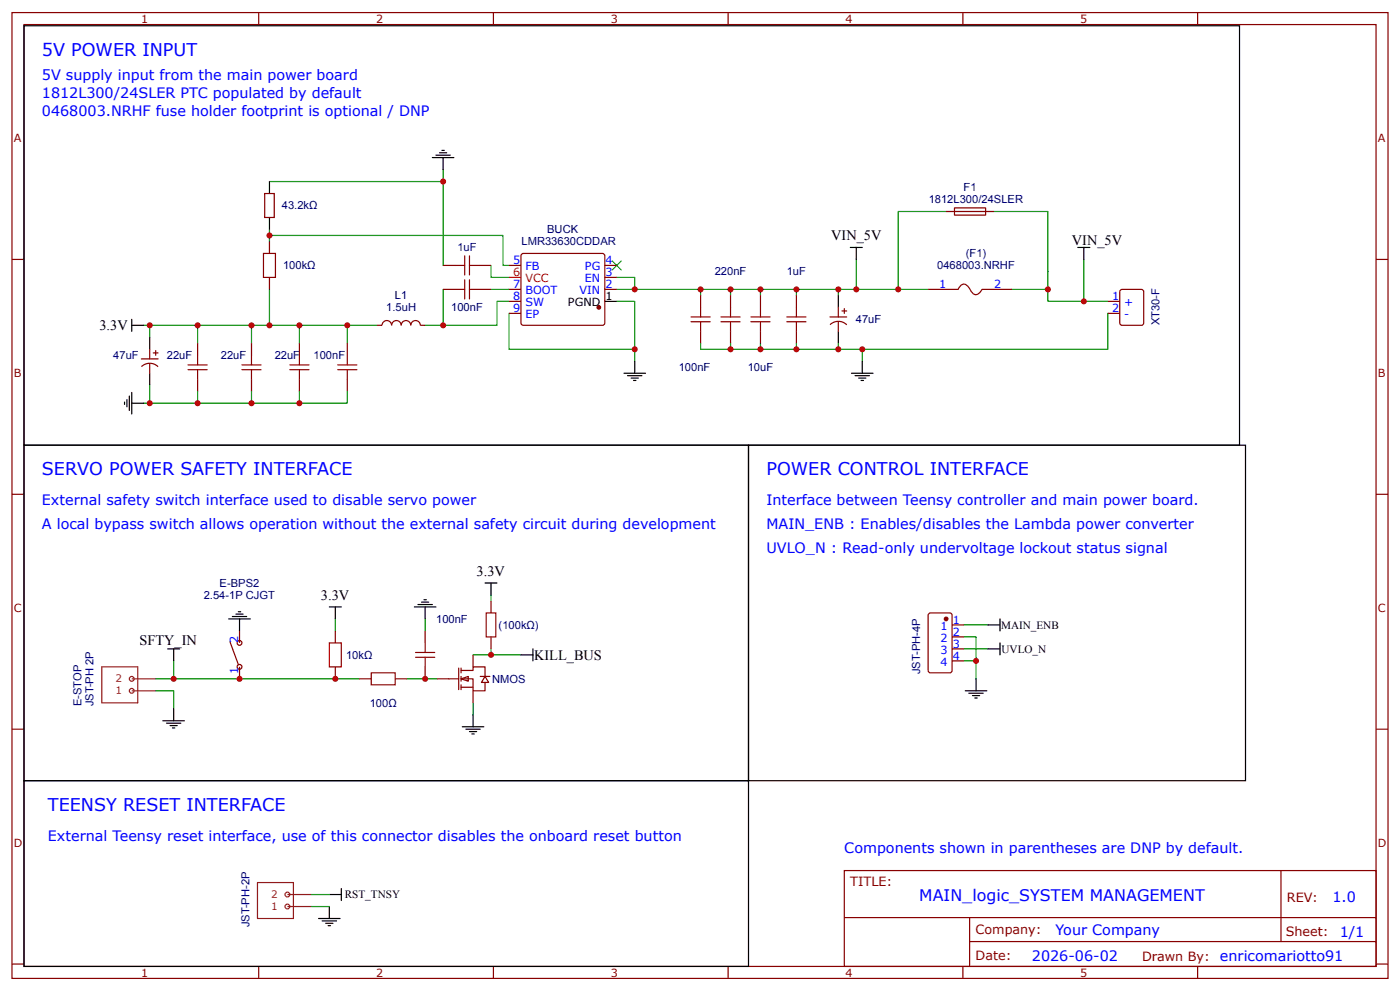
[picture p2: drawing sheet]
<svg xmlns="http://www.w3.org/2000/svg" width="309mm" height="219mm" viewBox="0 0 309 219" stroke-linecap="round" stroke-linejoin="round" font-family="sans-serif">
<g fill="none" stroke="#800" stroke-width=".26">
<path d="M2.6 2.8h304.1v213.2h-304.1zM5.3 5.4h298.7v208h-298.7zM57.1 2.8v2.6M109 2.8v2.6M160.9 2.8v2.6M212.7 2.8v2.6M264.6 2.8v2.6M2.6 57.3h2.7M58.5 42.7h2.1v5.3h-2.1zM59.5 53.3v2.7M97.9 58.6h2.6M105.8 58.6h2.7"/>
<path d="M112.4 58.6h2.7M115.4 56h18l.2 .5-.1 15.1-.4 .2h-17.7l-.3-.5v-14.8zM133.6 58.6h2.7M209 46.7h10.6M210.9 45.9h6.8l.1 1.6h-6.9zM304 57.3h2.7M31.2 79.2h3.7M33.1 77.1v2.1M33.9 77.9h1M34.4 77.4v1M43.7 75.8v2.6M55.6 75.8v2.6"/>
<path d="M59.5 61.3v2.6M66.1 75.8v2.6M76.7 75.8v2.6M83.3 71.8h1.1M84.4 71.8a1.06 1.06 0 0 1 1.1-1 1.06 1.06 0 0 1 1 1M86.5 71.8a1.06 1.06 0 0 1 1.1-1 1.06 1.06 0 0 1 1 1M88.6 71.8a1.06 1.06 0 0 1 1.1-1 1.06 1.06 0 0 1 1.1 1M90.8 71.8a1.06 1.06 0 0 1 1-1 1.06 1.06 0 0 1 1.1 1h1M97.9 63.9h2.6M105.8 63.9h2.7M112.4 63.9h2.7M112.4 66.5h2.7"/>
<path d="M112.4 69.2h2.7M133.6 63.9h2.7M133.6 61.3h2.7M161.4 65.2v2.7M161.4 73.2v2.6M183.4 70h3.7M183.4 71.7a2.65 2.65 0 0 1 3.7 0M185.2 67.9v2.1M185.2 71v2.2M186 68.7h1.1M186.5 68.1v1.1M205.1 63.9h6.6l.5-.8a1.32 1.32 0 0 1 2.1 .8l.5 .8a1.32 1.32 0 0 0 2.2-.8h6.6"/>
<path d="M244.7 66.5h2.7M244.7 69.2h2.7M247.5 64.2l.4-.3h4.2l.5 .3 .1 7.1-.3 .5h-4.5l-.4-.2zM31.2 80.9a2.65 2.65 0 0 1 3.7 .1M33.1 80.3v2.1M43.7 83.7v2.7M55.6 83.7v2.7M66.1 83.7v2.7M76.7 83.7v2.7M2.6 109.1h2.7M304 109.1h2.7M93.9 139.3v2.6"/>
<path d="M108.5 132.7v2.6M205.1 135.6l.5-.3h4.2l.5 .3v12.4l-.2 .5-4.5 .1-.5-.3zM210.3 138h2.7M79.4 149.9h2.6M87.3 149.9h2.7M93.9 147.2v2.7M108.5 140.6v2.7M210.3 140.6h2.7M210.3 143.3h2.7M210.3 145.9h2.7M2.6 161h2.7M304 161h2.7"/>
<path d="M186.5 192.2h117.5v21.2h-117.5zM283 192.2v15.7M2.6 212.9h2.7M57.1 213.4v2.6M109 213.4v2.6M160.9 213.4v2.6M186.6 202.6h117.3M212.7 213.4v2.6M214.2 207.9h89.7M214.2 202.6v10.6M264.6 213.4v2.6M304 212.9h2.7"/>
</g>
<g fill="none" stroke="#080" stroke-width=".26">
<path d="M97.9 37.4v21.2M59.5 52h51.6v6.6h1.3M59.5 40.1h38.4M59.5 50.7v2.6M108.5 58.6v2.7h3.9M189.2 57.3v6.6M209 46.7h-10.6v17.2M219.6 46.7h11.9v19.8h13.2M239.4 57.3v9.2M31.7 71.8h51.6M33.1 71.8v2.7M43.7 71.8v4"/>
<path d="M55.6 71.8v4M59.5 63.9v7.9M66.1 71.8v4M76.7 71.8v4M97.9 63.9v7.9M108.5 63.9h3.9M112.4 66.5h-2.6v5.3h-15.9M112.4 69.2v7.9h27.8M136.3 66.5h3.9v13.3M136.3 61.3h3.9v2.6M136.3 63.9h68.8M154.8 75.8v1.3h13.2v-1.3"/>
<path d="M154.8 63.9v1.3M161.4 63.9v1.3M161.4 75.8v1.3M168 63.9v1.3M175.9 63.9v1.3M175.9 75.8v1.3M185.2 63.9v1.3M185.2 75.8v1.3M190.5 77.1v2.7M223.6 63.9h7.9M244.7 69.2v7.9h-76.7M33.1 85.1v3.9"/>
<path d="M43.7 86.4v2.6M55.6 86.4v2.6M66.1 86.4v2.6M76.7 86.4v2.6h-45M74.1 136.7v2.6M93.9 136.7v2.6M108.5 131.4v1.3M213 138h5.3M34.4 152.5h4v4M38.4 145.9v4h-4M38.4 149.9h41M90 149.9h6.6"/>
<path d="M104.5 144.6h10.6M104.5 155.2v2.6M108.5 143.3v1.3M213 140.6h2.6v9.3M213 143.3h5.3M213 145.9h2.6M68.8 197.5h4M68.8 200.2h4"/>
</g>
<g fill="none" stroke="#000" stroke-width=".26">
<path d="M95.5 34.8h4.8M96.3 34.3h3.2M97.1 33.7h1.6M97.6 33.2h.6M97.9 34.8v2.6M59.5 40.1v2.6M59.5 48v2.7M187.9 54.6h2.6M189.2 54.6v2.7M238.1 54.6h2.7M239.4 54.6v2.7M29.1 70.5v2.7"/>
<path d="M29.1 71.8h2.6M33.1 74.5v2.6M133.6 66.5h2.7M140.2 79.8v2.6M185.2 65.2v2.7M185.2 73.2v2.6M190.5 79.8v2.6M27.5 88.8v.5M28 88.2v1.6M28.6 87.4v3.2M29.1 89h2.6M29.1 86.7v4.7"/>
<path d="M33.1 82.4v2.7M137.8 82.4h4.8M138.6 82.9h3.2M139.4 83.5h1.6M140 84h.5M188.1 82.4h4.8M188.9 82.9h3.2M189.7 83.5h1.6M190.2 84h.6M50.5 136.7h4.8M51.3 136.1h3.2M52.1 135.6h1.6"/>
<path d="M52.7 135.1h.5M52.9 136.7v2.6M72.8 134h2.6M74.1 134v2.7M91.5 134h4.8M92.3 133.5h3.2M93.1 133h1.6M93.7 132.4h.5M93.9 134v2.7M107.2 128.7h2.6M108.5 128.7v2.7M218.3 138h2.6"/>
<path d="M220.9 136.7v2.6M36 159.1h4.7M36.8 159.7h3.2M37 143.3h2.7M38.4 143.3v2.6M38.4 156.5v2.6M104.5 157.8v2.7M115.1 144.6h2.6M117.7 143.3v2.6M213.3 152.5h4.7M214 153.1h3.2M214.8 153.6h1.6"/>
<path d="M215.4 154.1h.5M215.6 149.9v2.6M218.3 143.3h2.6M220.9 141.9v2.7M37.6 160.2h1.6M38.1 160.7h.5M102.1 160.5h4.8M102.9 161h3.2M103.7 161.5h1.6M104.2 162.1h.6M72.8 197.5h2.6M75.4 196.2v2.6"/>
<path d="M70.4 202.8h4.7M71.2 203.3h3.1M72 203.9h1.6M72.5 204.4h.5M72.8 200.2v2.6"/>
</g>
<path d="M135.2 57.5l2.1 2.2zM135.2 59.7l2.1-2.2z" fill="#000" stroke="#3c3" stroke-width=".26"/>
<g fill="#800" stroke="#800" stroke-width=".26">
<circle cx="209" cy="136.7" r=".4"/>
<circle cx="132.3" cy="67.9" r=".4"/>
</g>
<g fill="none" stroke="#8d2323" stroke-width=".26">
<path d="M56.9 194.9h7.9v7.9h-7.9zM63.5 197.5h5.3M63.5 200.2h5.3"/>
<circle cx="63.5" cy="197.5" r=".53"/>
<circle cx="63.5" cy="200.2" r=".53"/>
</g>
<g fill="none" stroke="#a00000" stroke-width=".26">
<path d="M58.2 56h2.7v5.3h-2.7zM100.5 58.6h2.2M102.7 56.5v4.2M103.7 58.6h2.1M103.7 56.5v4.2M43.7 78.4v2.2M55.6 78.4v2.2M66.1 78.4v2.2M76.7 78.4v2.2M100.5 63.9h2.2M102.7 61.8v4.2M103.7 61.8v4.2"/>
<path d="M103.7 63.9h2.1M159.3 70h4.2M159.3 71h4.2M161.4 67.9v2.1M161.4 71v2.2M41.5 81.6h4.3M41.5 80.6h4.3M43.7 81.6v2.1M53.4 81.6h4.3M53.4 80.6h4.3M55.6 81.6v2.1M64 81.6h4.3"/>
<path d="M64 80.6h4.3M66.1 81.6v2.1M74.6 81.6h4.2M74.6 80.6h4.2M76.7 81.6v2.1M107.4 135.3h2.1v5.3h-2.1zM82 148.6h5.3v2.6h-5.3zM91.8 144.1h4.2M91.8 145.1h4.2M93.9 141.9v2.2M93.9 145.1v2.1"/>
</g>
<path d="M112.4 61.3h2.7" fill="none" stroke="#f00" stroke-width=".26"/>
<g fill="#fefefe" stroke="#800" stroke-width=".26">
<path d="M101.9 149.9l1.6-.5v1z"/>
<path d="M107.2 149.4l.7 1.3h-1.5z"/>
</g>
<g fill="none" stroke="#800" stroke-width=".26">
<path d="M154.8 65.2v2.7M154.8 73.2v2.6M168 65.2v2.7M168 73.2v2.6M175.9 65.2v2.7M175.9 73.2v2.6M52.9 139.3v2.6M74.1 139.3v2.6M50.8 141.7l1.9 5M52.9 147.2v2.7M74.1 147.2v2.7M96.6 149.9h4.7"/>
<path d="M101.3 147.5v4.8M101.9 148h2.6v-.8h2.7v2.2M101.9 149.9h2.6v2.6h2.7v-1.8M101.9 151.7h2.6M101.9 147.5v1.1M101.9 149.4v1M101.9 151.2v1.1M104.5 144.6v2.6M104.5 152.5v2.7M106.1 149.4h2.1"/>
<circle cx="52.9" cy="147.2" r=".53"/>
<circle cx="52.9" cy="141.9" r=".53"/>
</g>
<g fill="none" stroke="#a00000" stroke-width=".26">
<path d="M152.7 71h4.2M152.7 70h4.2M154.8 67.9v2.1M154.8 71v2.2M165.9 71h4.2M165.9 70h4.2M168 67.9v2.1M168 71v2.2M173.8 71h4.3M173.8 70h4.3M175.9 67.9v2.1M175.9 71v2.2"/>
<path d="M72.8 141.9h2.6v5.3h-2.6z"/>
</g>
<g fill="none" stroke="#8d2323" stroke-width=".26">
<path d="M22.5 147.2h7.9v8h-7.9zM29.1 152.5h5.3M29.1 149.9h5.3"/>
<circle cx="29.1" cy="152.5" r=".53"/>
<circle cx="29.1" cy="149.9" r=".53"/>
</g>
<path d="M5.3 5.7h268.5v92.6h-268.5zM5.3 98.3h160.1v74.1h-160.1zM165.4 98.3h109.8v74.1h-109.8zM5.3 172.4h160.1v41h-160.1z" fill="none" stroke="#000" stroke-width=".26"/>
<g fill="#c00">
<circle cx="215.6" cy="145.9" r=".66"/>
<circle cx="189.2" cy="63.9" r=".66"/>
<circle cx="239.4" cy="66.5" r=".66"/>
<circle cx="97.9" cy="71.8" r=".66"/>
<circle cx="59.5" cy="52" r=".66"/>
<circle cx="97.9" cy="40.1" r=".66"/>
<circle cx="59.5" cy="71.8" r=".66"/>
<circle cx="33.1" cy="71.8" r=".66"/>
<circle cx="33.1" cy="89" r=".66"/>
<circle cx="43.7" cy="89" r=".66"/>
<circle cx="43.7" cy="71.8" r=".66"/>
<circle cx="55.6" cy="71.8" r=".66"/>
<circle cx="66.1" cy="71.8" r=".66"/>
<circle cx="76.7" cy="71.8" r=".66"/>
<circle cx="140.2" cy="77.1" r=".66"/>
<circle cx="198.4" cy="63.9" r=".66"/>
<circle cx="140.2" cy="63.9" r=".66"/>
<circle cx="161.4" cy="63.9" r=".66"/>
<circle cx="185.2" cy="63.9" r=".66"/>
<circle cx="168" cy="63.9" r=".66"/>
<circle cx="154.8" cy="63.9" r=".66"/>
<circle cx="175.9" cy="63.9" r=".66"/>
<circle cx="161.4" cy="77.1" r=".66"/>
<circle cx="185.2" cy="77.1" r=".66"/>
<circle cx="231.5" cy="63.9" r=".66"/>
<circle cx="66.1" cy="89" r=".66"/>
<circle cx="55.6" cy="89" r=".66"/>
<circle cx="108.5" cy="144.6" r=".66"/>
<circle cx="93.9" cy="149.9" r=".66"/>
<circle cx="74.1" cy="149.9" r=".66"/>
<circle cx="52.9" cy="149.9" r=".66"/>
<circle cx="38.4" cy="149.9" r=".66"/>
<circle cx="190.5" cy="77.1" r=".66"/>
<circle cx="175.9" cy="77.1" r=".66"/>
<circle cx="168" cy="77.1" r=".66"/>
</g>
<g font-size="3.9" fill="#00f">
<text x="9.3" y="12.3">5V POWER INPUT</text>
<text x="9.3" y="104.9">SERVO POWER SAFETY INTERFACE</text>
<text x="169.3" y="104.9">POWER CONTROL INTERFACE</text>
<text x="10.6" y="179">TEENSY RESET INTERFACE</text>
</g>
<text font-size="3.5" fill="#00f" x="203.1" y="199">MAIN_logic_SYSTEM MANAGEMENT</text>
<g font-size="3.2" fill="#00f">
<text x="9.3" y="17.6">5V supply input from the main power board</text>
<text x="9.3" y="21.6">1812L300/24SLER PTC populated by default</text>
<text x="9.3" y="25.5">0468003.NRHF fuse holder footprint is optional / DNP</text>
<text x="9.3" y="111.5">External safety switch interface used to disable servo power</text>
<text x="169.3" y="111.5">Interface between Teensy controller and main power board.</text>
<text x="9.3" y="116.8">A local bypass switch allows operation without the external safety circuit during development</text>
<text x="169.3" y="116.8">MAIN_ENB : Enables/disables the Lambda power converter</text>
<text x="169.3" y="122.1">UVLO_N : Read-only undervoltage lockout status signal</text>
<text x="10.6" y="185.6">External Teensy reset interface, use of this connector disables the onboard reset button</text>
<text x="186.5" y="188.3">Components shown in parentheses are DNP by default.</text>
<text x="294.4" y="199.2">1.0</text>
<text x="233.2" y="206.3">Your Company</text>
<text x="296" y="206.9">1/1</text>
<text x="228" y="212.2">2026-06-02</text>
<text x="269.5" y="212.1">enricomariotto91</text>
</g>
<g font-size="3.2">
<text x="183.6" y="53">VIN_5V</text>
<text x="236.8" y="54.1">VIN_5V</text>
<text x="22" y="72.9">3.3V</text>
<text x="105.3" y="127.1">3.3V</text>
<text x="70.9" y="132.4">3.3V</text>
<text x="30.8" y="142.5">SFTY_IN</text>
<text x="118" y="145.7">KILL_BUS</text>
</g>
<g font-size="2.8" fill="#800">
<text x="187.9" y="195.7">TITLE:</text>
<text x="284.3" y="199.2">REV:</text>
<text x="215.5" y="206.3">Company:</text>
<text x="284.1" y="206.8">Sheet:</text>
<text x="215.5" y="212.1">Date:</text>
<text x="252.3" y="212.1">Drawn By:</text>
</g>
<g font-size="2.5" fill="#800">
<text x="31.2" y="5">1</text>
<text x="83.1" y="5">2</text>
<text x="134.9" y="5">3</text>
<text x="186.8" y="5">4</text>
<text x="238.7" y="5">5</text>
<text x="3" y="31.4">A</text>
<text x="304.4" y="31.4">A</text>
<text x="3" y="83.2">B</text>
<text x="304.4" y="83.2">B</text>
<text x="3" y="135.1">C</text>
<text x="304.4" y="135.1">C</text>
<text x="3" y="186.9">D</text>
<text x="304.4" y="186.9">D</text>
<text x="31.2" y="215.6">1</text>
<text x="83.1" y="215.6">2</text>
<text x="134.9" y="215.6">3</text>
<text x="186.8" y="215.6">4</text>
<text x="238.7" y="215.6">5</text>
</g>
<g font-size="2.5" fill="#000080">
<text x="62.3" y="46.2">43.2kΩ</text>
<text x="205.2" y="44.9">1812L300/24SLER</text>
<text x="212.9" y="42.3">F1</text>
<text x="120.9" y="51.5">BUCK</text>
<text x="62.5" y="59.5">100kΩ</text>
<text x="101.1" y="55.5">1uF</text>
<text x="115.2" y="54.2">LMR33630CDDAR</text>
<text x="207.1" y="59.5">0468003.NRHF</text>
<text x="213.4" y="56.8">(F1)</text>
<text x="157.9" y="60.8">220nF</text>
<text x="173.8" y="60.8">1uF</text>
<text x="85.3" y="68.7">1.5uH</text>
<text x="87.3" y="66.1">L1</text>
<text x="99.7" y="68.7">100nF</text>
<text x="189.1" y="71.4">47uF</text>
<text x="256.2" y="71.8" transform="rotate(-90 256.2 71.8)">XT30-F</text>
<text x="25" y="79.3">47uF</text>
<text x="36.9" y="79.3">22uF</text>
<text x="48.8" y="79.3">22uF</text>
<text x="60.7" y="79.3">22uF</text>
<text x="69.3" y="79.3">100nF</text>
<text x="150" y="82">100nF</text>
<text x="165.2" y="82">10uF</text>
<text x="48.5" y="129.6">E-BPS2</text>
<text x="45" y="132.2">2.54-1P CJGT</text>
<text x="96.4" y="137.5">100nF</text>
<text x="110.2" y="138.8">(100kΩ)</text>
<text x="76.5" y="145.5">10kΩ</text>
<text x="203.3" y="148.9" transform="rotate(-90 203.3 148.9)">JST-PH-4P</text>
<text x="18" y="155.9" transform="rotate(-90 18 155.9)">E-STOP</text>
<text x="20.6" y="156" transform="rotate(-90 20.6 156)">JST-PH 2P</text>
<text x="108.7" y="150.8">NMOS</text>
<text x="81.7" y="156">100Ω</text>
<text x="55.1" y="204.8" transform="rotate(-90 55.1 204.8)">JST-PH-2P</text>
</g>
<g font-size="2.5" fill="#00f">
<text x="113.4" y="58.3">5</text>
<text x="116.1" y="59.7">FB</text>
<text x="129.2" y="59.7">PG</text>
<text x="133.7" y="58.3">4</text>
<text x="113.4" y="63.6">7</text>
<text x="116.1" y="65">BOOT</text>
<text x="128.1" y="65">VIN</text>
<text x="129.2" y="62.3">EN</text>
<text x="133.7" y="63.6">2</text>
<text x="133.7" y="61">3</text>
<text x="207.5" y="63.6">1</text>
<text x="219.6" y="63.6">2</text>
<text x="113.4" y="66.3">8</text>
<text x="113.4" y="68.9">9</text>
<text x="116.1" y="67.6">SW</text>
<text x="116.1" y="70.2">EP</text>
<text x="245.7" y="66.3">1</text>
<text x="245.7" y="68.9">2</text>
<text x="248.4" y="67.6">+</text>
<text x="248.4" y="70.2">-</text>
<text x="210.5" y="137.7">1</text>
<text x="52.7" y="141.9" transform="rotate(-90 52.7 141.9)">2</text>
<text x="207.8" y="139">1</text>
<text x="207.8" y="141.7">2</text>
<text x="210.5" y="140.4">2</text>
<text x="210.5" y="143">3</text>
<text x="52.7" y="148.8" transform="rotate(-90 52.7 148.8)">1</text>
<text x="207.8" y="144.3">3</text>
<text x="207.8" y="147">4</text>
<text x="210.5" y="145.7">4</text>
</g>
<g font-size="2.5" fill="#f00">
<text x="113.4" y="61">6</text>
<text x="116.1" y="62.3">VCC</text>
</g>
<g font-size="2.5">
<text x="125.5" y="67.6">PGND</text>
<text x="133.7" y="66.3">1</text>
<text x="221.2" y="138.8">MAIN_ENB</text>
<text x="221.3" y="144.1">UVLO_N</text>
<text x="76.2" y="198.4">RST_TNSY</text>
</g>
<g font-size="2.3" fill="#8d2323">
<text x="25.5" y="153.3">1</text>
<text x="25.5" y="150.7">2</text>
<text x="59.9" y="201">1</text>
<text x="59.9" y="198.3">2</text>
</g>
</svg>
